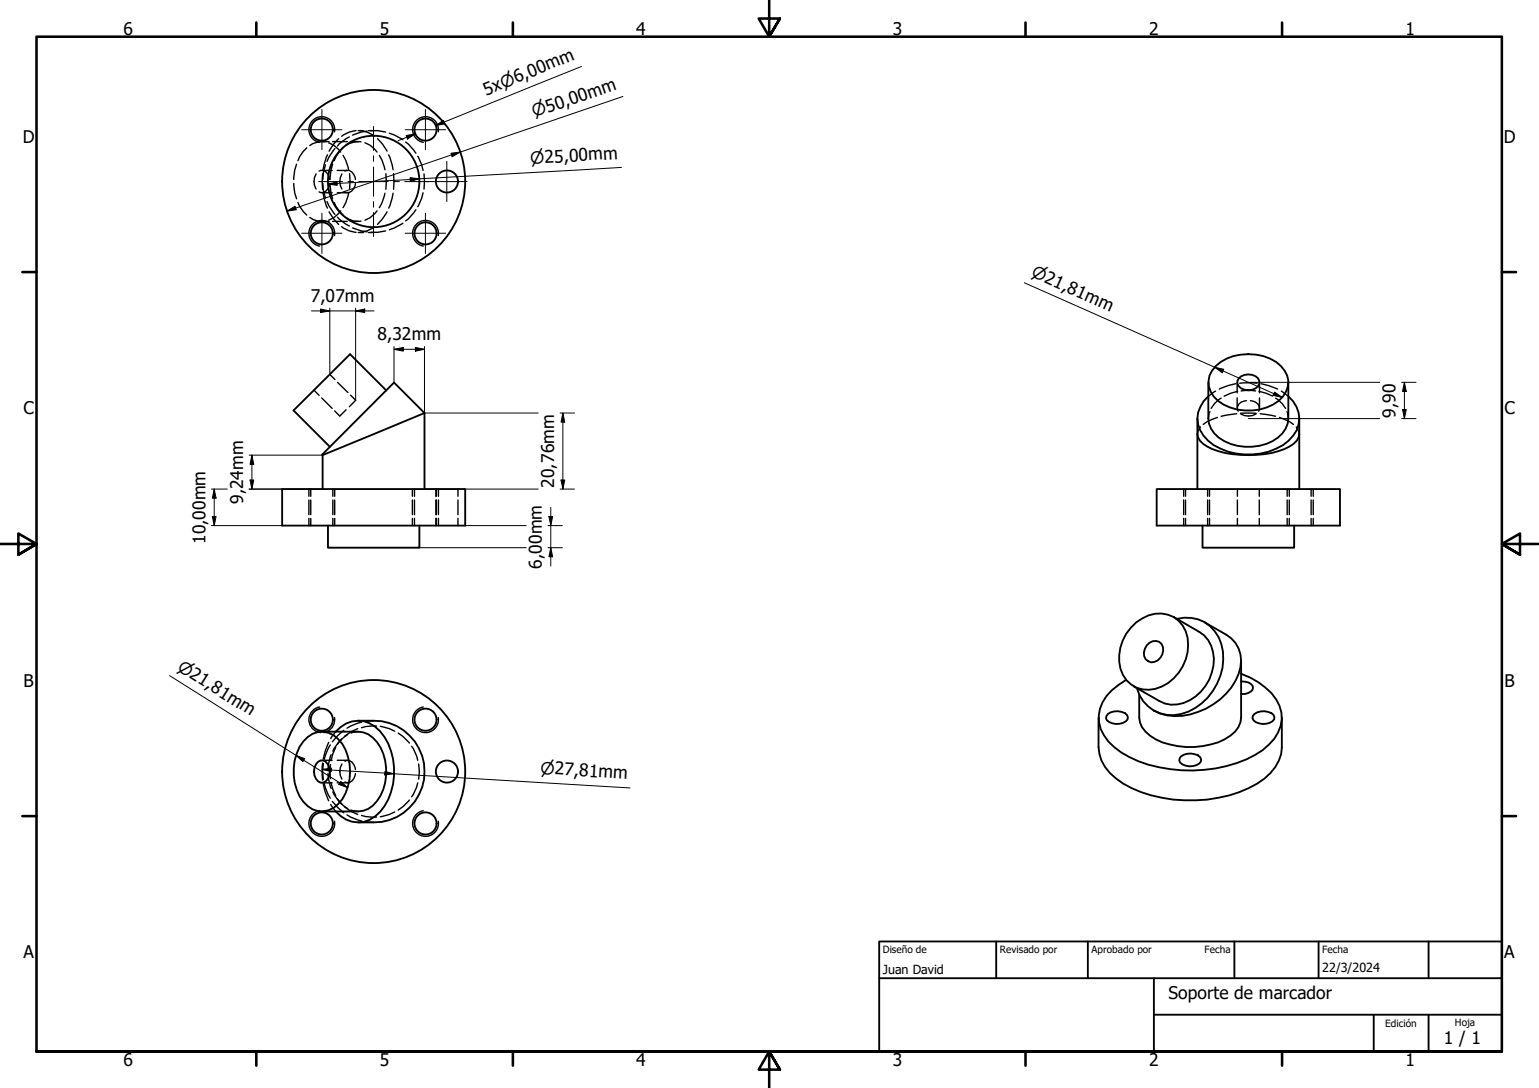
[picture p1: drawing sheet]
<svg xmlns="http://www.w3.org/2000/svg" width="420mm" height="297mm" viewBox="0 0 420 297" stroke-linecap="round" stroke-linejoin="round" font-family="sans-serif">
<!-- layer: Oculto (ISO) -->
<g fill="none" stroke="#000" stroke-width=".38">
<path d="M87.9 38.7h2M88.6 38.7a5.6 5.6 0 0 0-4 1M89.7 39l1.4 .6 1.9 1.9M90.8 38.7h4M92.5 37.9l-1.4 1.4-1.2 2M95.4 37.4l-2.8 1.9-.5 .6M95.8 38.7h2M97.2 35.7a7.3 7.3 0 0 0-3.9 1.5M97.8 35.7h1.4M98.3 35.7a6.8 6.8 0 0 1 3.9 1.5M98.6 38.7a5.6 5.6 0 0 0-4.1 1M99.6 39l1.4 .6 1.9 1.9"/>
<path d="M100.2 35.8l-1.6 .3-2.3 .8M100.6 35.7h1.4M101.2 35.7h1.9l2.2 .4M103.1 37.9l1.3 1.4 1.3 2M106.3 36.4l1.3 .4 2.4 1.3M110.7 38.8l.7 .5 2.1 2.5M80.2 50.1l.3 2.5 .5 1.7M81 44.8l-.5 1.7-.3 2.5M81.3 55.3l1.5 2.5 1 .9M83.8 40.4l-2 2.4-.5 1.1M84.6 59.4a4.9 4.9 0 0 0 4 1M86.3 47.5a4 4 0 0 0 0 4.1"/>
<path d="M87.1 46.7a2.15 2.15 0 0 1 2.9 2.3M87.9 46.5h2.8M87.9 52.6h2.8M88.1 47.4v4.3M88.1 50.1l.2 1.8 .5 2.2M88.2 52.8l1.2 4M88.8 45l-.5 2.3-.2 1.7M89.3 55l.5 1.2 1.6 2.3M89.4 42.3l-1.2 4M89.9 57.8l1.2 2 1.4 1.5M90 50.1a2.15 2.15 0 0 1-2.9 2.3M90.1 50.1l.3 2.5 .4 1.7"/>
<path d="M90.8 44.8l-.4 1.7-.3 2.5M91.2 55.3l1.5 2.5 1 .9M91.4 40.6l-1.6 2.3-.5 1.2M92.1 46.5h2.8M92.1 52.6h2.8M92.1 59.3l2.3 1.9 1 .5M93 57.6l-1.9 1.9-1.4 .6M93.3 47.5a4 4 0 0 0 0 4.1M93.7 40.4l-2 2.4-.5 1.1M93.7 42.4l.7 1.3 .8 2.6M94.2 46.7a2.15 2.15 0 0 1 2.8 2.3M94.5 59.4a4.9 4.9 0 0 0 4.1 1"/>
<path d="M95.2 52.8l-.8 2.6-.7 1.3M95.4 47.4v4.3M97 50.1a2.15 2.15 0 0 1-2.8 2.3M102.9 57.6l-1.9 1.9-1.4 .6M103.6 42.4l.7 1.3 .8 2.6M105.1 52.8l-.8 2.6-.7 1.3M105.3 47.4v4.3M105.7 57.8l-1.3 2-1.3 1.5M106.1 42.3l1.2 4M107.3 52.8l-1.2 4M107.4 47.4v4.3M113.5 57.3l-2.1 2.5-.7 .5"/>
<path d="M114 42.7l1.1 2.3 .4 1.5M115.5 52.6l-.4 1.5-1.1 2.3M115.8 47.5v4.1M87.9 60.4h2M90.8 60.4h4M93.3 61.9a7.3 7.3 0 0 0 3.9 1.5M95.8 60.4h2M96.3 62.2l2.3 .8 1.6 .3M97.8 63.5h1.4M100.6 63.5h1.4M102.2 61.9a6.8 6.8 0 0 1-3.9 1.5M105.3 63l-2.2 .4h-1.9"/>
<path d="M110 60.9l-2.4 1.4-1.3 .4M85.7 106.5l1.4 1.4M87.8 108.6l2.9 2.9M90 102.2l1.4 1.4M92.1 104.4l2.9 2.8M94.5 111.9l-1.7 1.7-1.4-1.4M95.7 107.9l1.4 1.4-1.7 1.7M327.7 116.6l-.6 1.1-.2 .8M330.3 112.4l-.4 1.9M331.9 106.8l-2 1.4M332.4 114l-2.8 1.1-1.1 .8M333.4 108.7l-1.9 1.5-.9 1.3"/>
<path d="M337.3 104.8l-2 .5-2.4 .9M337.6 113l-4.2 .7M337.8 104.4v2.8M337.8 108.6v2.8M337.9 106.9l-1.9 .5-1.8 .7M338.5 104.6h4.7M338.6 112.8h4.4M338.8 113a4 4 0 0 0 4.1 0M338.8 106.7h4M340.3 109.4a2.12 2.12 0 0 0-2.3 2.9M341.4 109.4a2.05 2.05 0 0 1 2.2 2.9M343.7 106.9l2 .5 1.7 .7"/>
<path d="M343.9 104.4v2.8M343.9 108.6v2.8M344 113l4.2 .7M344.3 104.8l2 .5 2.5 .9M348.2 108.7l1.9 1.5 .9 1.3M349.3 114l2.7 1.1 1.1 .8M349.8 106.8l1.9 1.4M351.3 112.4l.4 1.9M353.9 116.6l.6 1.1 .2 .8M84.3 133.5v2M84.3 136.5v4M84.8 133.5v2"/>
<path d="M84.8 136.5v4M90.9 133.5v2M90.9 136.5v4M91.4 133.5v2M91.4 136.5v4M112.6 133.5v2M112.6 136.5v4M113.2 133.5v2M113.2 136.5v4M119 133.5v2M119 136.5v4M119.1 133.5v2"/>
<path d="M119.1 136.5v4M119.7 133.5v2M119.7 136.5v4M125 133.5v2M125 136.5v4M323.2 133.5v2M323.2 136.5v4M323.7 133.5v2M323.7 136.5v4M329.7 133.5v2M329.7 136.5v4M330.2 133.5v2"/>
<path d="M330.2 136.5v4M337.8 133.5v2M337.8 136.5v4M343.8 133.5v2M343.8 136.5v4M351.4 133.5v2M351.4 136.5v4M352 133.5v2M352 136.5v4M357.9 133.5v2M357.9 136.5v4M358.5 133.5v2"/>
<path d="M358.5 136.5v4M84.3 141.5v2M84.8 141.5v2M90.9 141.5v2M91.4 141.5v2M112.6 141.5v2M113.2 141.5v2M119 141.5v2M119.1 141.5v2M119.7 141.5v2M125 141.5v2M323.2 141.5v2"/>
<path d="M323.7 141.5v2M329.7 141.5v2M330.2 141.5v2M337.8 141.5v2M343.8 141.5v2M351.4 141.5v2M352 141.5v2M357.9 141.5v2M358.5 141.5v2M86.7 199.9l.9 .1M89.3 199.8l-.8 .2M91.6 199.8l-1.3 1.9"/>
<path d="M93.9 199.4l-3.2 3.1M97.7 198.9l-1.9 .9-1.8 1.2M97.8 199.8l-2 .3M98.7 197.2l-3 1-1 .6M102 196.8l-2.2 .1M102.8 198.2l-3 .2-1.1 .3M103.8 198.3l2.5 .6 1.5 .7M87.9 207.6h2.8M87.9 213.7h2.8M88.1 208.3v4.7M88.3 214.2l.5 2 .9 2.4M88.3 208.5l-.2 2.2 .2 2.1"/>
<path d="M88.5 213.9l1.1 3.1 .6 .9M89.5 211.2l.2 1.6 .7 2.5M89.7 202.7l-.9 2.4-.5 2M90.2 203.4l-1.4 3-.3 1M90.2 208.7v3.9M90.3 219.6l1.3 1.9M90.4 213.6l.5 1.9 .7 1.8M90.4 206l-.7 2.5-.2 1.6M90.7 218.8l3.2 3.1M90.9 216.2l1.6 2.5 .8 .9M91.6 204l-.7 1.8-.5 1.9M92.1 207.6h2.8"/>
<path d="M92.1 213.7h2.8M92.1 218.1l1.6 1.8 1.2 .9M93.3 201.7l-.8 .9-1.6 2.5M93.3 208.6a4 4 0 0 0 0 4.1M94.2 207.8a2.15 2.15 0 0 1 2.8 2.3M94.9 200.5l-1.2 .9-1.6 1.8M97 211.2a2.15 2.15 0 0 1-2.8 2.3M108.7 200.1l1.3 1 1.8 1.8M111.8 218.4l-1.8 1.8-1.3 1M112.4 203.8l1.3 2.6 .3 1.2M114 213.7l-.3 1.2-1.3 2.6M114.3 208.6l.2 2.1-.2 2"/>
<path d="M86.7 221.4h.2M87.2 221.3h-.1M94 220.3l1.8 1.2 1.9 .9M94.7 222.5l1 .6 3 1M95.8 221.2l2 .3M98.7 222.6l1.1 .3 3 .2M99.8 224.4l2.2 .1M107.8 221.7l-1.5 .7-2.5 .6"/>
</g>
<!-- layer: Visible (ISO) -->
<g fill="none" stroke="#000" stroke-width=".51">
<path d="M331.9 99.9a13.8 13.8 0 0 1 17.8 0 6 6 0 0 1-.6 9.6 14.2 14.2 0 0 1-16.6 0 6.1 6.1 0 0 1-.6-9.6zM105.5 106.6l-9.9-9.9-15.5 15.4 9.9 9.9M107.6 104.4l8.3 8.4-27.8 11.5-.2-.2zM115.9 112.8v20.7M326.9 118.5a4.3 4.3 0 0 0 2.7 3.4 28 28 0 0 0 17.6 1.8 13.1 13.1 0 0 0 6.8-3.4l.5-.9 .2-.9M326.9 114.3v19.2M329.9 104.4v9.9a8 8 0 0 0 6.1 6.9 13.6 13.6 0 0 0 14.1-2.9l.9-1.2 .5-1.4 .2-1.4v-9.9M329.9 108.2a7.7 7.7 0 0 0-.1 12.1 17.8 17.8 0 0 0 22 0 7.7 7.7 0 0 0-.1-12.1M338.2 103.3a3.8 3.8 0 0 1 5.3 0 1.99 1.99 0 0 1-1.6 3.1 3.4 3.4 0 0 1-4.1-1.6v-.8zM354.7 114.3v19.2M77 133.5h50v10h-50zM88.1 124.3v9.2"/>
<path d="M315.8 133.5h50v10h-50zM89.5 143.5v6h25v-6M328.3 143.5v6h25v-6M308.7 171.4a9.7 9.7 0 0 1 11.7-2.9 9 9 0 0 1 3.8 9.5 12.2 12.2 0 0 1-10.6 10.3 8 8 0 0 1-8-9.5 12.5 12.5 0 0 1 3.1-7.4zM313.1 176.2a2.46 2.46 0 0 1 3.4-1 2.46 2.46 0 0 1 .8 3.5 2.72 2.72 0 0 1-4.6 1.2 3.3 3.3 0 0 1 .4-3.7zM320.4 168.5l7 4a9.2 9.2 0 0 1 3.4 11.1 11.7 11.7 0 0 1-11.1 8.8l-1.7-.3-1.5-.7-7-4M321.3 169a9.9 9.9 0 0 1 12.6 8.9 16.1 16.1 0 0 1-11.4 17 9.7 9.7 0 0 1-12.1-7M328.9 169.9l5.9 3.4a8.4 8.4 0 0 1 3.3 10.7 18.8 18.8 0 0 1-19.5 11.3l-1.9-.5-1.7-.8M87.9 199.8h9.9a8.1 8.1 0 0 1 6.8 6 13.7 13.7 0 0 1-2.8 14.1l-1.3 .9-1.3 .5-1.4 .2h-9.9M91.6 199.8a7.8 7.8 0 0 1 12.2-.2 17.7 17.7 0 0 1 0 22.1 7.8 7.8 0 0 1-12.2-.2M97.8 196.8h4.2a13.9 13.9 0 0 1 13.9 13.8 13.9 13.9 0 0 1-13.9 13.9h-4.2M299.9 195.9v8.2a11 11 0 0 0 4.8 8.5 34.2 34.2 0 0 0 21.8 5.9 33.2 33.2 0 0 0 18.7-5.9 11.6 11.6 0 0 0 4.7-8.5v-8.2"/>
<path d="M302.5 194.9a4.2 4.2 0 0 1 5.2 .3l.2 .6a2.08 2.08 0 0 1-2.2 1.8 4.1 4.1 0 0 1-3.5-1l-.3-.5zM338.8 180.3v15.6a6.3 6.3 0 0 1-2.9 4.9 20.3 20.3 0 0 1-14.4 2.9 13.4 13.4 0 0 1-9.7-5.1l-.6-1.4-.2-1.3v-6.3M338.8 186a3.4 3.4 0 0 1 3.1 1.2 1.47 1.47 0 0 1-1.2 2l-1.9 .3M338.8 183.9a17.7 17.7 0 0 1 10.5 8.8 9.4 9.4 0 0 1-2.8 10.5 27.3 27.3 0 0 1-14.6 6.6 39.8 39.8 0 0 1-23.6-3.1 13.6 13.6 0 0 1-8.3-9.5 10.6 10.6 0 0 1 5.4-10.2l2.1-1.4M342.5 194.9a4.2 4.2 0 0 1 5.2 .3l.2 .6a2.08 2.08 0 0 1-2.2 1.8 4.1 4.1 0 0 1-3.5-1l-.3-.5 .1-.6zM82.8 202.4a6.1 6.1 0 0 1 9.5-.6 13.7 13.7 0 0 1 0 17.7 6 6 0 0 1-9.5-.6 14.1 14.1 0 0 1 0-16.5zM86.8 208a1.72 1.72 0 0 1 2.7 .7 3.5 3.5 0 0 1-1.2 5 2.46 2.46 0 0 1-2.6-3l.2-1.1zM322.5 206.5a4.2 4.2 0 0 1 5.2 .2l.2 .6a2.08 2.08 0 0 1-2.2 1.9 4.1 4.1 0 0 1-3.5-1l-.3-.6 .2-.6z"/>
<circle cx="87.9" cy="35.4" r="3"/>
<circle cx="116.2" cy="35.4" r="3"/>
<circle cx="102" cy="49.5" r="12.5"/>
<circle cx="102" cy="49.5" r="25"/>
<circle cx="122" cy="49.5" r="3"/>
<circle cx="87.9" cy="63.7" r="3"/>
<circle cx="116.2" cy="63.7" r="3"/>
<circle cx="87.9" cy="196.5" r="3"/>
<circle cx="116.2" cy="196.5" r="3"/>
<circle cx="102" cy="210.6" r="25"/>
<circle cx="122" cy="210.6" r="3"/>
<circle cx="87.9" cy="224.8" r="3"/>
<circle cx="116.2" cy="224.8" r="3"/>
</g>
<!-- layer: Visible fina (ISO) -->
<path d="M91.3 36a3.5 3.5 0 0 0-2.8-4.1 3.5 3.5 0 0 0-4.1 2.9 3.5 3.5 0 0 0 2.8 4.1M119.6 36a3.5 3.5 0 0 0-2.8-4.1 3.5 3.5 0 0 0-4.1 2.9 3.5 3.5 0 0 0 2.9 4.1M91.3 64.3a3.5 3.5 0 0 0-2.8-4.1 3.5 3.5 0 0 0-4.1 2.9 3.5 3.5 0 0 0 2.8 4.1M119.6 64.3a3.5 3.5 0 0 0-2.8-4.1 3.5 3.5 0 0 0-4.1 2.9 3.5 3.5 0 0 0 2.9 4.1M87.2 193a3.5 3.5 0 0 0-2.9 3.2 3.5 3.5 0 0 0 2.4 3.6M91.3 195.9a3.5 3.5 0 0 1-2 3.8M115.6 193a3.5 3.5 0 0 0-2.9 4.1 3.5 3.5 0 0 0 4.1 2.9 3.5 3.5 0 0 0 2.8-4.1M86.7 221.5a3.5 3.5 0 0 0-2.2 4.3 3.5 3.5 0 0 0 4.1 2.4 3.5 3.5 0 0 0 2.7-4M115.6 221.3a3.5 3.5 0 0 0-2.9 4.1 3.5 3.5 0 0 0 4.1 2.9 3.5 3.5 0 0 0 2.8-4.1" fill="none" stroke="#000" stroke-width=".38"/>
<!-- layer: Borde (ISO) -->
<g fill="none" stroke="#000" stroke-width=".7">
<path d="M70 6.1v3.9M140 6.1v3.9M210 0v10l-2.9-4.9h5.8l-2.9 4.9 2.9-4.9M280 6.1v3.9M350 6.1v3.9M6.1 74.3h3.9M410 74.3h3.9M0 148.5h10l-5-2.8v5.7l5-2.9-5 2.9M420 148.5h-10l5-2.8v5.7l-5-2.9 5 2.9M6.1 222.8h3.9M410 222.8h3.9M10 287.1v-277.1h400v277.1h-400h400"/>
<path d="M70 287.1v3.8M140 287.1v3.8M212.9 292l-2.9-4.9 2.9 4.9h-5.8l2.9-4.9v9.9M280 287.1v3.8M350 287.1v3.8"/>
</g>
<path d="M240 257h170v30.1h-170zM272 257v10.1M297 257v10.1M337 257v10.1M360 257v10.1M390 257v10.1M240 267.1h170M315 277h95M315 267.1v20M375 277v10.1M390 277v10.1" fill="none" stroke="#000" stroke-width=".51"/>
<!-- layer: Cota (ISO) -->
<g fill="none" stroke="#000" stroke-width=".27">
<path d="M158.7 18.1l-39.8 16.2 2.3-1M110.9 37l2.4-.4-2 1.4zM113.3 36.6l-4.6 1.8M118.9 34.3l2.1-1.4 .4 .9zM170.1 26.3l-91.7 31.3M78.4 57.6l2.1-1.3 .4 1zM89.5 50.3l2.5-.7 .1 1zM112 48.5l2.5 .3-2.5 .7zM123.1 41.8l2.6-.3-2.3 1.3zM169.7 45.7l-80.2 4.6M279.7 77.2l70.4 31.3M85 84.9h17.1"/>
<path d="M87.5 84.4l2.5 .5-2.5 .4zM90 84.1v18.1M97.1 84.9l2.5-.5v.9zM97.1 84.1v25.2M107.6 95.4l2.5-.5v1zM107.6 95.4h8.3M107.6 94.6v9.8M113.4 94.9l2.5 .5-2.5 .5zM115.9 94.6v18.2h31M152.9 112.8h3.9M153.7 112.8l.5 2.4h-1zM153.7 112.8v20.7"/>
<path d="M331.6 100.3l2.5 .5-.4 1zM340.8 104.4h35.9M340.8 114.3h35.9M348 107l2.1 1.5-2.6-.6zM382.7 104.4h3.9M382.7 114.3h3.9M382.9 111.8h1l-.5 2.5zM383.4 104.4l.5 2.5h-1zM383.4 104.4v9.9M57.7 133.5h4.3M58.5 133.5l.5 2.5h-1zM58.5 133.5v10"/>
<path d="M68 133.5h20.1M68 124.3h20.1M68.3 131h1l-.5 2.5zM68.8 124.3l.5 2.5h-1zM68.8 124.3v9.2M115.9 133.5h31M150.4 138.5v16M152.9 133.5h3.9M153.2 131h1l-.5 2.5zM57.7 143.5h19.3M58 141h1l-.5 2.5zM114.5 149.5h29.1"/>
<path d="M127 143.5h16.6M149.6 149.5h3.9M149.6 143.5h3.9M149.9 141h1l-.5 2.5zM150.4 149.5l.5 2.5h-1zM46.3 184.5l48.6 30.6M80.8 206.2l2.4 .9-.5 .8zM87.9 210l2.6-.3-.1 1zM87.9 210l84.1 5.1M93 213.3l1.9 1.8-2.4-.9zM105.1 210.6l2.5 .7-2.6 .3z"/>
</g>
<g fill="#000">
<path d="M110.9 37l2.4-.4-2 1.4zM118.9 34.3l2.1-1.4 .4 .9zM78.4 57.6l2.1-1.3 .4 1zM89.5 50.3l2.5-.7 .1 1zM112 48.5l2.5 .3-2.5 .7zM123.1 41.8l2.6-.3-2.3 1.3zM87.5 84.4l2.5 .5-2.5 .4zM97.1 84.9l2.5-.5v.9zM107.6 95.4l2.5-.5v1zM113.4 94.9l2.5 .5-2.5 .5zM153.7 112.8l.5 2.4h-1zM331.6 100.3l2.5 .5-.4 1z"/>
<path d="M348 107l2.1 1.5-2.6-.6zM382.9 111.8h1l-.5 2.5zM383.4 104.4l.5 2.5h-1zM58.5 133.5l.5 2.5h-1zM68.3 131h1l-.5 2.5zM68.8 124.3l.5 2.5h-1zM153.2 131h1l-.5 2.5zM58 141h1l-.5 2.5zM149.9 141h1l-.5 2.5zM150.4 149.5l.5 2.5h-1zM80.8 206.2l2.4 .9-.5 .8zM87.9 210l2.6-.3-.1 1z"/>
<path d="M93 213.3l1.9 1.8-2.4-.9zM105.1 210.6l2.5 .7-2.6 .3z"/>
</g>
<!-- layer: Marca de centro (ISO) -->
<g fill="none" stroke="#000" stroke-width=".27">
<path d="M82.4 35.4h10.9M87.9 29.9v11M102 34.5v6.6M110.6 35.4h11.1M116.1 29.9v11M87 49.6h6.5M87.9 58.2v11M95 49.6h1.5M98 49.6h8M102 42.5v1.6M102 45.6v8M102 55v1.6"/>
<path d="M102 58v6.6M107.5 49.6h1.5M110.5 49.6h6.5M116.1 58.2v11M116.5 49.6h11M122 44.1v10.9M82.4 63.7h10.9M110.6 63.7h11.1"/>
</g>
<g font-size="4.8">
<text x="33.7" y="9.6">6</text>
<text x="103.7" y="9.6">5</text>
<text x="173.7" y="9.6">4</text>
<text x="243.7" y="9.6">3</text>
<text x="313.7" y="9.6">2</text>
<text x="383.7" y="9.6">1</text>
<text x="132.7" y="26.1" transform="rotate(-22 132.7 26.1)">5x⌀6,00mm</text>
<text x="6.2" y="38.9">D</text>
<text x="410.5" y="38.9">D</text>
<text x="84.8" y="82.5">7,07mm</text>
<text x="103.1" y="92.9">8,32mm</text>
<text x="6.4" y="113.1">C</text>
<text x="410.7" y="113.1">C</text>
<text x="381" y="114" transform="rotate(-90 381 114)">9,90</text>
<text x="66.4" y="137.6" transform="rotate(-90 66.4 137.6)">9,24mm</text>
<text x="151.3" y="133.1" transform="rotate(-90 151.3 133.1)">20,76mm</text>
<text x="56.1" y="148.6" transform="rotate(-90 56.1 148.6)">10,00mm</text>
<text x="148" y="155.2" transform="rotate(-90 148 155.2)">6,00mm</text>
<text x="6.4" y="187.4">B</text>
<text x="410.7" y="187.4">B</text>
<text x="6.4" y="261.7">A</text>
<text x="410.7" y="261.7">A</text>
<text x="319" y="272.7">Soporte de marcador</text>
<text x="394.2" y="285">1 / 1</text>
<text x="33.7" y="290.9">6</text>
<text x="103.7" y="290.9">5</text>
<text x="173.7" y="290.9">4</text>
<text x="243.7" y="290.9">3</text>
<text x="313.7" y="290.9">2</text>
<text x="383.7" y="290.9">1</text>
</g>
<g font-size="4.6">
<text x="145.9" y="32.1" transform="rotate(-19 145.9 32.1)">⌀50,00mm</text>
<text x="144.8" y="44.8" transform="rotate(-3 144.8 44.8)">⌀25,00mm</text>
<text x="281.3" y="75.3" transform="rotate(24 281.3 75.3)">⌀21,81mm</text>
<text x="48.2" y="182.8" transform="rotate(32 48.2 182.8)">⌀21,81mm</text>
<text x="147.4" y="211.3" transform="rotate(3 147.4 211.3)">⌀27,81mm</text>
</g>
<g font-size="3.4">
<text x="241" y="266">Juan David</text>
<text x="361" y="265.5">22/3/2024</text>
</g>
<g font-size="2.7">
<text x="241" y="260.2">Diseño de</text>
<text x="273" y="260.1">Revisado por</text>
<text x="298" y="260.1">Aprobado por</text>
<text x="328.9" y="260.1">Fecha</text>
<text x="361" y="260.1">Fecha</text>
<text x="378.2" y="280.3">Edición</text>
<text x="397.2" y="280">Hoja</text>
</g>
</svg>
